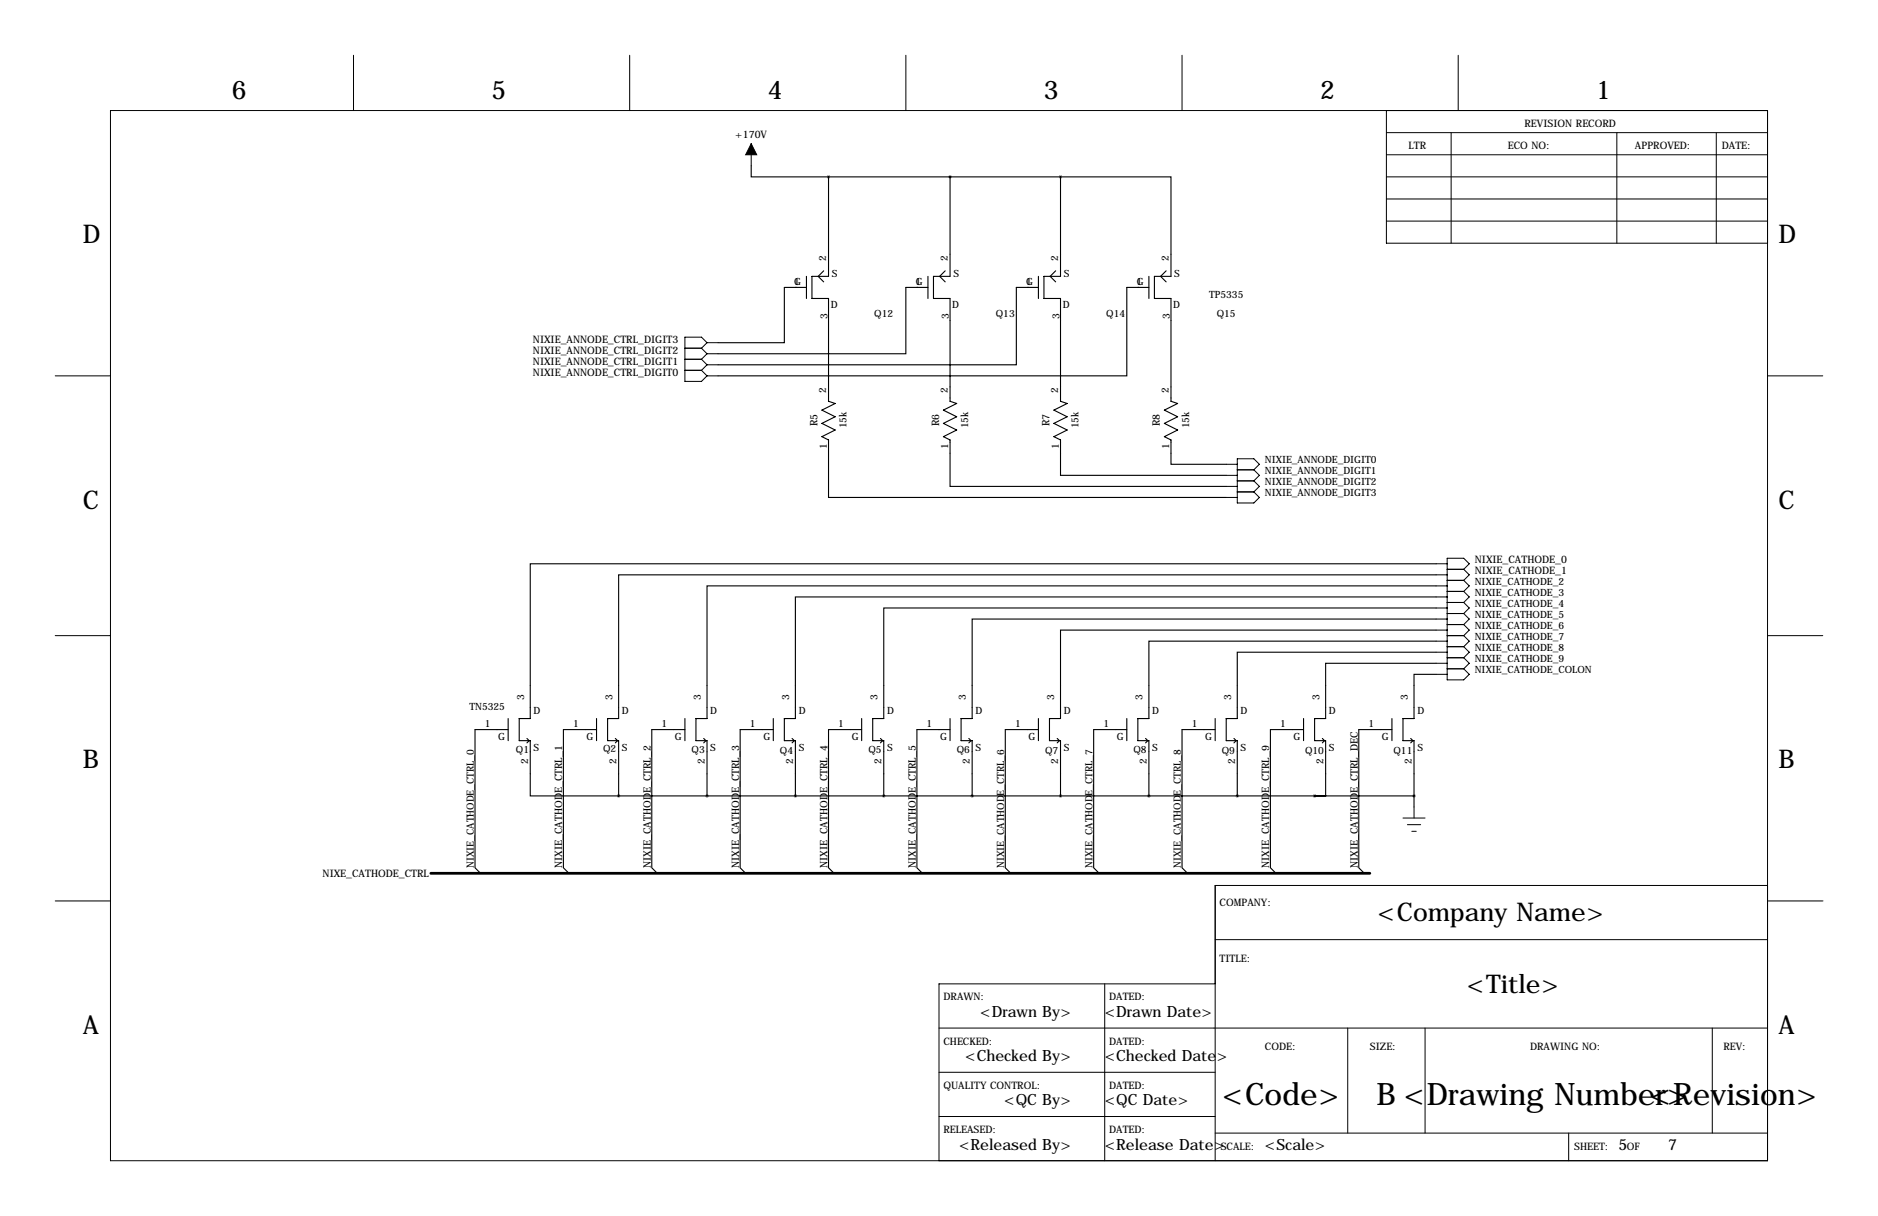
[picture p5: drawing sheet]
<svg xmlns="http://www.w3.org/2000/svg" width="432mm" height="279mm" viewBox="0 0 432 279" stroke-linecap="round" stroke-linejoin="round" font-family="sans-serif">
<g fill="none" stroke="#000" stroke-width=".23">
<path d="M81.3 12.7v12.7M144.8 12.7v12.7M208.3 12.7v12.7M271.8 12.7v12.7M335.3 12.7v12.7M25.4 25.4h381v241.3h-381zM172.7 33v5.1M318.8 30.5h87.6M318.8 35.6h87.6M318.8 25.4v30.5h87.6M333.7 30.5v25.4M371.8 30.5v25.4"/>
<path d="M394.6 30.5v25.4M318.8 45.7h87.6M318.8 50.8h87.6M318.8 40.6h87.6M162.6 78.7h2.5M162.6 78.7l-1.3 1.3M162.6 78.7l-1.3-1.2h-3.8v10.1h3.8l1.3-1.2M12.7 86.4h12.7M157.5 80h3.8M157.5 82.5h3.8M157.5 85.1h3.8M161.3 80l1.3 1.3"/>
<path d="M161.3 82.5l1.3 1.3M161.3 85.1l1.3 1.3M162.6 86.4h2.5M162.6 81.3h2.5M162.6 81.3l-1.3 1.2M162.6 83.8h2.5M162.6 83.8l-1.3 1.3M406.4 86.4h12.7M281.9 106.7h2.6M281.9 109.2h2.6M281.9 111.8h2.6M281.9 114.3h2.6"/>
<path d="M284.5 107.9h3.8M284.5 110.5h3.8M284.5 113h3.8M288.3 107.9l1.3-1.2-1.3-1.3h-3.8v10.2h3.8l1.3-1.3-1.3-1.3M288.3 107.9l1.3 1.3-1.3 1.3M288.3 110.5l1.3 1.3-1.3 1.2M330.2 139.7h2.5M330.2 137.2h2.5M330.2 134.6h2.5M330.2 132.1h2.5M330.2 129.5h2.5M332.7 138.4h3.8"/>
<path d="M332.7 135.9h3.8M332.7 133.3h3.8M332.7 130.8h3.8M336.5 130.8l1.3-1.3-1.3-1.2h-3.8v27.9h3.8l1.3-1.3-1.3-1.2M336.5 138.4l1.3 1.3-1.3 1.3M336.5 135.9l1.3 1.3-1.3 1.2M336.5 133.3l1.3 1.3-1.3 1.3M336.5 130.8l1.3 1.3-1.3 1.2M12.7 146h12.7M330.2 154.9h2.5M330.2 152.4h2.5M330.2 149.9h2.5"/>
<path d="M330.2 147.3h2.5M330.2 144.8h2.5M330.2 142.2h2.5M332.7 146h3.8M332.7 153.7h3.8M332.7 151.1h3.8M332.7 148.6h3.8M332.7 143.5h3.8M332.7 141h3.8M336.5 151.1l1.3 1.3-1.3 1.3M336.5 148.6l1.3 1.3-1.3 1.2M336.5 146l1.3 1.3-1.3 1.3"/>
<path d="M336.5 143.5l1.3 1.3-1.3 1.2M336.5 141l1.3 1.2-1.3 1.3M406.4 146h12.7M322.6 188h5.1M323.6 189.5h3M324.6 191h1M325.1 185.4v2.6M12.7 207h12.7M279.4 215.9h127M406.4 203.5h-127v63.2M406.5 207h12.7M215.9 236.2h190.5"/>
<path d="M254 226.1v40.6M279.4 226.1h-63.5v40.6M309.9 236.2v24.1M327.7 236.2v24.1M393.7 236.2v24.1M215.9 246.4h63.5M215.9 256.5h63.5M279.4 260.3h127M360.7 260.3v6.4"/>
</g>
<g fill="none" stroke="#000" stroke-width=".25">
<path d="M172.7 38.1v2.5h17.8M190.5 40.6v22.9h-3.8v5.1h3.8v23.6l1.5 .5-3 1.5 3 1.6-3 1.5 3 1.5-3 1.5 1.5 .8v13.2h91.4M190.5 40.6h53.3M218.4 40.6v22.9h-3.8v5.1h3.8v23.6l1.6 .5-3.1 1.5 3.1 1.6-3.1 1.5 3.1 1.5-3.1 1.5 1.5 .8v10.7h63.5M243.8 40.6h25.4v22.9h-3.8v5.1h3.8v23.6l1.6 .5-3.1 1.5 3.1 1.6-3.1 1.5 3.1 1.5-3.1 1.5 1.5 .8v5.6h12.7M243.8 40.6v22.9h-3.8v5.1h3.8v23.6l1.6 .5-3.1 1.5 3.1 1.6-3.1 1.5 3.1 1.5-3.1 1.5 1.5 .8v8.1h38.1M182.9 66h.1M185.4 66h-5.1v12.7h-15.2M185.4 63.5v5.1M189.4 62.2l-1.3 1.3 1.3 1.3M210.8 66h.1M213.4 66h-5.1v15.3h-43.2"/>
<path d="M213.4 63.5v5.1M217.3 62.2l-1.2 1.3 1.2 1.3M236.2 66h.1M238.8 66h-5.1v17.8h-68.6M238.8 63.5v5.1M242.7 62.2l-1.2 1.3 1.2 1.3M261.6 66h.1M264.2 66h-5.1v20.4h-94M264.2 63.5v5.1M268.1 62.2l-1.2 1.3 1.2 1.3M330.2 139.7h-127v25.4h-2.5M330.2 137.2h-147.3v27.9h-2.6"/>
<path d="M330.2 134.6h-167.6v30.5h-2.6M330.2 132.1h-188v33h-2.5M330.2 129.5h-208.3v35.6h-2.5M330.2 154.9h-5.1v10.2h-2.5M330.2 152.4h-25.4v12.7h-2.5M330.2 149.9h-45.7v15.2h-2.6M330.2 147.3h-66v17.8h-2.6M330.2 144.8h-86.4v20.3h-2.5M330.2 142.2h-106.7v22.9h-2.5M116.8 167.6h-7.6v31.8l1.3 1.3M116.8 165.1v5.1M119.4 165.1h.1"/>
<path d="M119.4 165.1v5.1h2.5v12.7h20.3M121.2 169.7l.5 .5-.5 .5M137.2 167.6h-7.7v31.8l1.3 1.3M137.2 165.1v5.1M139.7 165.1h.1M139.7 165.1v5.1h2.5v12.7M141.5 169.7l.5 .5-.5 .5M157.5 167.6h-7.6v31.8l1.2 1.3M157.5 165.1v5.1M160 165.1h.1M160 165.1v5.1h2.6v12.7M161.8 169.7l.5 .5-.5 .5"/>
<path d="M177.8 167.6h-7.6v31.8l1.2 1.3M177.8 165.1v5.1M180.3 165.1h.1M180.3 165.1v5.1h2.6v12.7M182.1 169.7l.5 .5-.5 .5M198.1 167.6h-7.6v31.8l1.3 1.3M198.1 165.1v5.1M200.7 165.1h.1M200.7 165.1v5.1h2.5v12.7M202.4 169.7l.5 .5-.5 .5M218.4 167.6h-7.6v31.8l1.3 1.3M218.4 165.1v5.1"/>
<path d="M221 165.1h.1M221 165.1v5.1h2.5v12.7M222.8 169.7l.5 .5-.5 .5M238.8 167.6h-7.7v31.8l1.3 1.3M238.8 165.1v5.1M241.3 165.1h.1M241.3 165.1v5.1h2.5v12.7M243.1 169.7l.5 .5-.5 .5M259.1 167.6h-7.6v31.8l1.2 1.3M259.1 165.1v5.1M261.6 165.1h.1M261.6 165.1v5.1h2.6v12.7"/>
<path d="M263.4 169.7l.5 .5-.5 .5M279.4 167.6h-7.6v31.8l1.2 1.3M279.4 165.1v5.1M281.9 165.1h.1M281.9 165.1v5.1h2.6v12.7M283.7 169.7l.5 .5-.5 .5M299.7 167.6h-7.6v31.8l1.3 1.3M299.7 165.1v5.1M302.3 165.1h.1M302.3 165.1v5.1h2.5v12.7h-2.5M304 169.7l.5 .5-.5 .5M320 167.6h-7.6v31.8l1.3 1.3"/>
<path d="M320 165.1v5.1M322.6 165.1h.1M322.6 165.1v5.1h2.5v15.2M324.4 169.7l.5 .5-.5 .5M142.2 182.9h182.9"/>
</g>
<path d="M172.7 33l1.3 2.6h-2.6z" fill="#000" stroke="#000" stroke-width=".23"/>
<path d="M142.2 182.9a.05 .05 0 0 0 .1 0 .05 .05 0 0 0-.1 0zM302.2 182.9a.05 .05 0 0 0 .1 0 .05 .05 0 0 0-.1 0zM162.5 182.9a.05 .05 0 0 0 .1 0 .05 .05 0 0 0-.1 0zM243.8 182.9a.05 .05 0 0 0 .1 0 .05 .05 0 0 0-.1 0zM264.1 182.9a.05 .05 0 0 0 .1 0 .05 .05 0 0 0-.1 0zM218.4 40.6a.05 .05 0 0 0 .1 0 .05 .05 0 0 0-.1 0zM243.8 40.6a.05 .05 0 0 0 .1 0 .05 .05 0 0 0-.1 0z" fill="#000" stroke="#000" stroke-width=".63"/>
<path d="M99.1 200.7h215.9" fill="none" stroke="#000" stroke-width=".63"/>
<g font-size="7.1">
<text x="281" y="254">&lt;Code&gt;</text>
<text x="316.5" y="254">B &lt;Drawing Number&gt;</text>
<text x="379.4" y="254">&lt;Revision&gt;</text>
</g>
<g font-size="5.9">
<text x="53.3" y="22.9">6</text>
<text x="113" y="22.9">5</text>
<text x="176.5" y="22.9">4</text>
<text x="240" y="22.9">3</text>
<text x="303.5" y="22.9">2</text>
<text x="367" y="22.9">1</text>
<text x="19" y="55.9">D</text>
<text x="408.9" y="55.9">D</text>
<text x="19" y="116.8">C</text>
<text x="408.9" y="116.8">C</text>
<text x="19" y="176.5">B</text>
<text x="408.9" y="176.5">B</text>
<text x="316.8" y="211.6">&lt;Company Name&gt;</text>
<text x="337.3" y="228.1">&lt;Title&gt;</text>
<text x="19" y="237.5">A</text>
<text x="408.9" y="237.5">A</text>
</g>
<g font-size="3.6">
<text x="225.4" y="233.7">&lt;Drawn By&gt;</text>
<text x="254" y="233.7">&lt;Drawn Date&gt;</text>
<text x="221.9" y="243.8">&lt;Checked By&gt;</text>
<text x="254" y="243.8">&lt;Checked Date&gt;</text>
<text x="230.9" y="254">&lt;QC By&gt;</text>
<text x="254" y="254">&lt;QC Date&gt;</text>
<text x="220.5" y="264.1">&lt;Released By&gt;</text>
<text x="254" y="264.1">&lt;Release Date&gt;</text>
<text x="290.8" y="264.1">&lt;Scale&gt;</text>
<text x="372.1" y="264.1">5</text>
<text x="383.5" y="264.1">7</text>
</g>
<g font-size="2.4">
<text x="350.5" y="29.2">REVISION RECORD</text>
<text x="169.1" y="31.8">+170V</text>
<text x="323.8" y="34.3">LTR</text>
<text x="346.7" y="34.3">ECO NO:</text>
<text x="375.9" y="34.3">APPROVED:</text>
<text x="395.9" y="34.3">DATE:</text>
<text x="122.5" y="78.7">NIXIE_ANNODE_CTRL_DIGIT3</text>
<text x="122.5" y="81.3">NIXIE_ANNODE_CTRL_DIGIT2</text>
<text x="122.5" y="83.8">NIXIE_ANNODE_CTRL_DIGIT1</text>
<text x="122.5" y="86.4">NIXIE_ANNODE_CTRL_DIGIT0</text>
<text x="188" y="97.9" transform="rotate(-90 188 97.9)">R5</text>
<text x="215.9" y="97.9" transform="rotate(-90 215.9 97.9)">R6</text>
<text x="241.3" y="97.9" transform="rotate(-90 241.3 97.9)">R7</text>
<text x="266.7" y="97.9" transform="rotate(-90 266.7 97.9)">R8</text>
<text x="339.1" y="131.8">NIXIE_CATHODE_1</text>
<text x="339.1" y="129.3">NIXIE_CATHODE_0</text>
<text x="74.2" y="201.4">NIXE_CATHODE_CTRL</text>
<text x="129.3" y="199.4" transform="rotate(-90 129.3 199.4)">NIXIE_CATHODE_CTRL_1</text>
<text x="149.6" y="199.4" transform="rotate(-90 149.6 199.4)">NIXIE_CATHODE_CTRL_2</text>
<text x="169.9" y="199.4" transform="rotate(-90 169.9 199.4)">NIXIE_CATHODE_CTRL_3</text>
<text x="190.2" y="199.4" transform="rotate(-90 190.2 199.4)">NIXIE_CATHODE_CTRL_4</text>
<text x="210.6" y="199.4" transform="rotate(-90 210.6 199.4)">NIXIE_CATHODE_CTRL_5</text>
<text x="291.8" y="199.4" transform="rotate(-90 291.8 199.4)">NIXIE_CATHODE_CTRL_9</text>
<text x="312.2" y="199.4" transform="rotate(-90 312.2 199.4)">NIXIE_CATHODE_CTRL_DEC</text>
<text x="280.4" y="208.3">COMPANY:</text>
<text x="280.4" y="221">TITLE:</text>
<text x="216.9" y="229.9">DRAWN:</text>
<text x="255" y="229.9">DATED:</text>
<text x="216.9" y="240">CHECKED:</text>
<text x="255" y="240">DATED:</text>
<text x="290.8" y="241.3">CODE:</text>
<text x="315" y="241.3">SIZE:</text>
<text x="351.8" y="241.3">DRAWING NO:</text>
<text x="396.2" y="241.3">REV:</text>
<text x="216.9" y="250.2">QUALITY CONTROL:</text>
<text x="255" y="250.2">DATED:</text>
<text x="216.9" y="260.3">RELEASED:</text>
<text x="255" y="260.3">DATED:</text>
<text x="280.7" y="264.2">SCALE:</text>
<text x="361.9" y="264.2">SHEET:</text>
<text x="374" y="264.2">OF</text>
</g>
<g font-size="2.3">
<text x="190" y="59.9" transform="rotate(-90 190 59.9)">2</text>
<text x="217.9" y="59.9" transform="rotate(-90 217.9 59.9)">2</text>
<text x="243.3" y="59.9" transform="rotate(-90 243.3 59.9)">2</text>
<text x="268.7" y="59.9" transform="rotate(-90 268.7 59.9)">2</text>
<text x="182.6" y="65.5">1</text>
<text x="182.6" y="65.6">G</text>
<text x="191.3" y="63.5">S</text>
<text x="210.5" y="65.5">1</text>
<text x="210.6" y="65.6">G</text>
<text x="219.2" y="63.5">S</text>
<text x="235.9" y="65.5">1</text>
<text x="236" y="65.6">G</text>
<text x="244.6" y="63.5">S</text>
<text x="261.3" y="65.5">1</text>
<text x="261.4" y="65.6">G</text>
<text x="270" y="63.5">S</text>
<text x="191" y="70.7">D</text>
<text x="218.9" y="70.7">D</text>
<text x="244.3" y="70.7">D</text>
<text x="269.7" y="70.7">D</text>
<text x="278" y="68.6">TP5335</text>
<text x="190.2" y="73.2" transform="rotate(-90 190.2 73.2)">3</text>
<text x="201" y="72.7">Q12</text>
<text x="218.2" y="73.2" transform="rotate(-90 218.2 73.2)">3</text>
<text x="229" y="72.7">Q13</text>
<text x="243.6" y="73.2" transform="rotate(-90 243.6 73.2)">3</text>
<text x="254.4" y="72.7">Q14</text>
<text x="269" y="73.2" transform="rotate(-90 269 73.2)">3</text>
<text x="279.8" y="72.7">Q15</text>
<text x="190" y="90.2" transform="rotate(-90 190 90.2)">2</text>
<text x="217.9" y="90.2" transform="rotate(-90 217.9 90.2)">2</text>
<text x="243.3" y="90.2" transform="rotate(-90 243.3 90.2)">2</text>
<text x="268.7" y="90.2" transform="rotate(-90 268.7 90.2)">2</text>
<text x="194.7" y="98.4" transform="rotate(-90 194.7 98.4)">15k</text>
<text x="222.6" y="98.4" transform="rotate(-90 222.6 98.4)">15k</text>
<text x="248" y="98.4" transform="rotate(-90 248 98.4)">15k</text>
<text x="273.4" y="98.4" transform="rotate(-90 273.4 98.4)">15k</text>
<text x="190.1" y="103.3" transform="rotate(-90 190.1 103.3)">1</text>
<text x="218" y="103.3" transform="rotate(-90 218 103.3)">1</text>
<text x="243.4" y="103.3" transform="rotate(-90 243.4 103.3)">1</text>
<text x="268.8" y="103.3" transform="rotate(-90 268.8 103.3)">1</text>
<text x="290.8" y="106.4">NIXIE_ANNODE_DIGIT0</text>
<text x="290.8" y="109">NIXIE_ANNODE_DIGIT1</text>
<text x="290.8" y="111.5">NIXIE_ANNODE_DIGIT2</text>
<text x="290.8" y="114">NIXIE_ANNODE_DIGIT3</text>
<text x="339.1" y="136.9">NIXIE_CATHODE_3</text>
<text x="339.1" y="134.4">NIXIE_CATHODE_2</text>
<text x="339.1" y="142">NIXIE_CATHODE_5</text>
<text x="339.1" y="139.4">NIXIE_CATHODE_4</text>
<text x="339.1" y="149.6">NIXIE_CATHODE_8</text>
<text x="339.1" y="147.1">NIXIE_CATHODE_7</text>
<text x="339.1" y="144.5">NIXIE_CATHODE_6</text>
<text x="339.1" y="154.7">NIXIE_CATHODE_COLON</text>
<text x="339.1" y="152.1">NIXIE_CATHODE_9</text>
<text x="120.5" y="160.8" transform="rotate(-90 120.5 160.8)">3</text>
<text x="140.8" y="160.8" transform="rotate(-90 140.8 160.8)">3</text>
<text x="161.1" y="160.8" transform="rotate(-90 161.1 160.8)">3</text>
<text x="181.4" y="160.8" transform="rotate(-90 181.4 160.8)">3</text>
<text x="201.8" y="160.8" transform="rotate(-90 201.8 160.8)">3</text>
<text x="222.1" y="160.8" transform="rotate(-90 222.1 160.8)">3</text>
<text x="242.4" y="160.8" transform="rotate(-90 242.4 160.8)">3</text>
<text x="262.7" y="160.8" transform="rotate(-90 262.7 160.8)">3</text>
<text x="283" y="160.8" transform="rotate(-90 283 160.8)">3</text>
<text x="303.4" y="160.8" transform="rotate(-90 303.4 160.8)">3</text>
<text x="323.7" y="160.8" transform="rotate(-90 323.7 160.8)">3</text>
<text x="107.9" y="163.2">TN5325</text>
<text x="111.5" y="167.1">1</text>
<text x="122.7" y="164.1">D</text>
<text x="131.8" y="167.1">1</text>
<text x="143" y="164.1">D</text>
<text x="152.1" y="167.1">1</text>
<text x="163.3" y="164.1">D</text>
<text x="172.4" y="167.1">1</text>
<text x="183.6" y="164.1">D</text>
<text x="192.7" y="167.1">1</text>
<text x="204" y="164.1">D</text>
<text x="213.1" y="167.1">1</text>
<text x="224.3" y="164.1">D</text>
<text x="233.4" y="167.1">1</text>
<text x="244.6" y="164.1">D</text>
<text x="253.7" y="167.1">1</text>
<text x="264.9" y="164.1">D</text>
<text x="274" y="167.1">1</text>
<text x="285.2" y="164.1">D</text>
<text x="294.3" y="167.1">1</text>
<text x="305.6" y="164.1">D</text>
<text x="314.7" y="167.1">1</text>
<text x="325.9" y="164.1">D</text>
<text x="114.6" y="170">G</text>
<text x="118.6" y="173">Q1</text>
<text x="122.7" y="172.5">S</text>
<text x="134.9" y="170">G</text>
<text x="138.7" y="172.7">Q2</text>
<text x="143" y="172.5">S</text>
<text x="155.2" y="170">G</text>
<text x="159" y="173">Q3</text>
<text x="163.3" y="172.5">S</text>
<text x="175.5" y="170">G</text>
<text x="179.3" y="173.2">Q4</text>
<text x="183.6" y="172.5">S</text>
<text x="195.8" y="170">G</text>
<text x="199.7" y="173">Q5</text>
<text x="204" y="172.5">S</text>
<text x="216.2" y="170">G</text>
<text x="220" y="173">Q6</text>
<text x="224.3" y="172.5">S</text>
<text x="236.5" y="170">G</text>
<text x="240.3" y="173.2">Q7</text>
<text x="244.6" y="172.5">S</text>
<text x="256.8" y="170">G</text>
<text x="260.6" y="173">Q8</text>
<text x="264.9" y="172.5">S</text>
<text x="277.1" y="170">G</text>
<text x="280.9" y="173.2">Q9</text>
<text x="285.2" y="172.5">S</text>
<text x="297.4" y="170">G</text>
<text x="300.1" y="173.2">Q10</text>
<text x="305.6" y="172.5">S</text>
<text x="317.8" y="170">G</text>
<text x="320.4" y="173.2">Q11</text>
<text x="325.9" y="172.5">S</text>
<text x="121.4" y="175.6" transform="rotate(-90 121.4 175.6)">2</text>
<text x="141.7" y="175.6" transform="rotate(-90 141.7 175.6)">2</text>
<text x="162.1" y="175.6" transform="rotate(-90 162.1 175.6)">2</text>
<text x="182.4" y="175.6" transform="rotate(-90 182.4 175.6)">2</text>
<text x="202.7" y="175.6" transform="rotate(-90 202.7 175.6)">2</text>
<text x="223" y="175.6" transform="rotate(-90 223 175.6)">2</text>
<text x="243.3" y="175.6" transform="rotate(-90 243.3 175.6)">2</text>
<text x="263.7" y="175.6" transform="rotate(-90 263.7 175.6)">2</text>
<text x="284" y="175.6" transform="rotate(-90 284 175.6)">2</text>
<text x="304.3" y="175.6" transform="rotate(-90 304.3 175.6)">2</text>
<text x="324.6" y="175.6" transform="rotate(-90 324.6 175.6)">2</text>
<text x="109" y="199.4" transform="rotate(-90 109 199.4)">NIXIE_CATHODE_CTRL_0</text>
<text x="230.9" y="199.4" transform="rotate(-90 230.9 199.4)">NIXIE_CATHODE_CTRL_6</text>
<text x="251.2" y="199.4" transform="rotate(-90 251.2 199.4)">NIXIE_CATHODE_CTRL_7</text>
<text x="271.5" y="199.4" transform="rotate(-90 271.5 199.4)">NIXIE_CATHODE_CTRL_8</text>
</g>
</svg>
